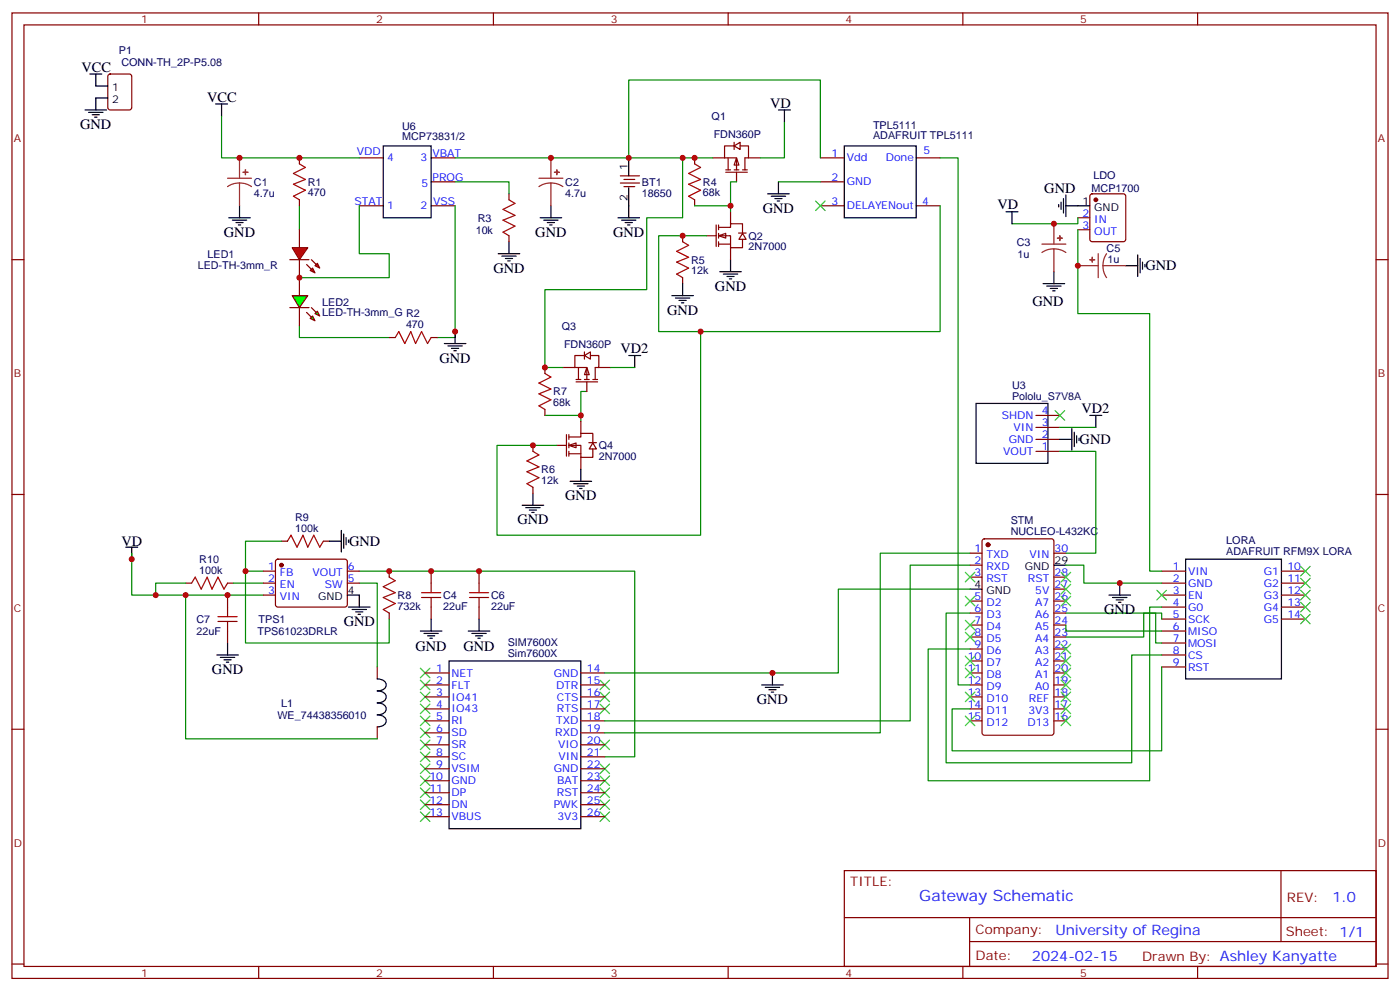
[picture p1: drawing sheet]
<svg xmlns="http://www.w3.org/2000/svg" width="412mm" height="292mm" viewBox="0 0 412 292" stroke-linecap="round" stroke-linejoin="round" font-family="sans-serif">
<g fill="none" stroke="#870000" stroke-width=".35">
<path d="M3.5 3.8h405.4v284.3h-405.4zM7.1 7.3h398.2v277.3h-398.2zM76.2 3.8v3.5M145.3 3.8v3.5M214.5 3.8v3.5M283.6 3.8v3.5M352.8 3.8v3.5M3.5 76.5h3.6M405.3 76.5h3.6M3.5 145.6h3.6M405.3 145.6h3.6M3.5 214.8h3.6"/>
<path d="M405.3 214.8h3.6M248.7 256.4h156.6v28.2h-156.6zM377.3 256.4v20.9M248.7 270.2h156.5M285.6 277.3h119.6M285.6 270.2v14.2M3.5 283.9h3.6M76.2 284.6v3.5M145.3 284.6v3.5M214.5 284.6v3.5M283.6 284.6v3.5M352.8 284.6v3.5"/>
<path d="M405.3 283.9h3.6"/>
</g>
<path d="M215.2 76.5v3.5M212 80h6.4M213.1 80.7h4.2M214.1 81.4h2.2M214.8 82.1h.7" fill="none" stroke="#000" stroke-width=".35"/>
<path d="M211.7 69.4l2.1-.7v1.4z" fill="#fff" stroke="#870000" stroke-width=".35"/>
<path d="M208.1 69.4h2.9M211 66.3v6.3M211.7 67h3.5v-1.1h3.5v2.8M211.7 69.4h3.5v3.6h3.5v-2.5M211.7 71.9h3.5M211.7 66.3v1.4M211.7 68.7v1.4M211.7 71.2v1.4M215.2 62.4v3.5M215.2 73v3.5M217.5 68.6h2.3M218.7 68.7l1.1 1.8h-2.1z" fill="none" stroke="#870000" stroke-width=".35"/>
<path d="M217 46.5l.7 2.1h-1.4z" fill="#fff" stroke="#870000" stroke-width=".35"/>
<g fill="none" stroke="#870000" stroke-width=".35">
<path d="M32 22l.5-.2h5.6l.7 .4v9.5l-.5 .6-5.8 .1-.7-.5-.1-9.4zM105.8 46.5h7.1M127 46.5h7.1M127 53.6h7.1M182.7 51.8h5.7M182.7 53.9h5.7M183.8 52.8h3.2M183.8 55h3.2M209.9 46.5h3.5M213.4 46.5h3.6v3.5M213.8 50.7h6.3M213.8 50h1.4"/>
<path d="M214.5 46.5v3.5M216.3 43l1.7-1.1v2.1zM216.3 43h-2.9v3.5M216.3 41.9v2.1M216.3 50h1.4M217 50.7v2.9M218 43h2.5v3.5h-1.1v3.5M218.7 50h1.4M220.5 46.5h3.5M241.7 46.5h7M241.7 53.6h7M269.9 46.5h7"/>
<path d="M321.3 57.3l.4-.2h9.2l.5 .2 .2 .5v12.7l-.2 .5-.5 .2h-9.2l-.5-.2-.2-.5v-12.7zM105.8 60.6h7.1M127 60.6h7.1M241.7 60.6h7M269.9 60.6h7M317.5 64.1h3.5M317.5 67.7h3.5M289.5 158.9l.5-.2h19.7l.7 .4v56.7l-.4 .7h-20l-.7-.4v-56.7zM285.8 162.9h3.5M285.8 166.4h3.5M285.8 170h3.5M285.8 177h3.5"/>
<path d="M310.4 162.9h3.6M310.4 170h3.6M310.4 177h3.6M310.4 173.5h3.6M342.2 168.2h7M342.2 171.7h7M342.2 175.3h7M342.2 178.8h7M377.5 168.2h7M377.5 171.7h7M377.5 175.3h7M377.5 178.8h7"/>
<path d="M285.8 180.6h3.5M285.8 184.1h3.5M285.8 187.6h3.5M285.8 191.1h3.5M285.8 194.7h3.5M285.8 198.2h3.5M310.4 180.6h3.6M310.4 184.1h3.6M310.4 187.6h3.6M310.4 191.1h3.6M310.4 194.7h3.6M310.4 198.2h3.6"/>
<path d="M342.2 182.3h7M342.2 185.8h7M342.2 189.4h7M342.2 192.9h7M342.2 196.4h7M377.5 182.3h7M285.8 201.7h3.5M285.8 205.2h3.5M285.8 208.8h3.5M285.8 212.3h3.5M310.4 201.7h3.6M310.4 205.2h3.6"/>
<path d="M310.4 208.8h3.6M310.4 212.3h3.6"/>
</g>
<g fill="none" stroke="#000" stroke-width=".35">
<path d="M25 32.4h6.4M26.1 33.1h4.2M26.5 21.8h3.5M27.2 33.8h2.1M27.9 34.5h.7M28.2 21.8v3.5h3.5M31.7 28.9h-3.5v3.5M63.5 30.6h3.5M65.3 30.6v3.5M112.9 43h14.1v21.1h-14.1zM185.2 46.5v5.3M185.2 55.3v8.8"/>
<path d="M248.7 43h21.2v21.1h-21.2zM312.6 59.5v2.2M313.3 58.5v4.2M314 57.4v6.4M67.4 64.1h6.3M68.4 64.8h4.3M69.5 65.5h2.1M70.2 66.3h.7M70.6 60.6v3.5M146.8 74.7h6.3M147.8 75.4h4.2M148.9 76.1h2.1"/>
<path d="M149.6 76.8h.7M149.9 71.2v3.5M159.1 64.1h6.4M160.2 64.8h4.2M161.2 65.5h2.1M161.9 66.3h.7M162.3 60.6v3.5M182 64.1h6.4M183.1 64.8h4.2M184.1 65.5h2.2M184.9 66.3h.7M311.9 60.3v.7"/>
<path d="M314 60.6h7M331.6 78.2h3.5M335.1 75.1v6.3M335.8 76.1v4.3M336.5 77.2v2.1M337.3 77.9v.7M134.1 97.6v3.6M307.3 83.5h6.3M308.3 84.2h4.3M309.4 84.9h2.1M310.1 85.7h.7M310.4 80v3.5"/>
<path d="M130.9 101.2h6.3M131.9 101.9h4.3M133 102.6h2.1M133.7 103.3h.7M285.8 173.5h3.5M310.4 166.4h3.6M326.7 175.3h6.3M327.7 176h4.3M328.8 176.7h2.1M329.5 177.4h.7M329.8 171.7v3.6M349.2 164.7h28.3v35.3h-28.3z"/>
</g>
<path d="M65.3 34.1v12.4h40.5M134.1 53.6h15.8v3.5M88.2 60.6v7.1M105.8 60.6v14.1h8.9v7.1h-26.5M134.1 60.6v38.8h-5.3M317.5 64.1v1.8h-19.4M88.2 95.9v3.5h26.5M314 166.4h5.3v5.3h22.9M314 180.6h26.4v8.8h1.8M342.2 182.3v-1.7h-5.3v7h-22.9" fill="none" stroke="#008700" stroke-width=".35"/>
<g fill="#870000" stroke="#870000" stroke-width=".35">
<circle cx="291" cy="160.4" r=".53"/>
<circle cx="322.8" cy="58.8" r=".53"/>
</g>
<g fill="none" stroke="#3c3" stroke-width=".35">
<path d="M284.3 168.6l2.9 2.8M284.3 175.6l2.9 2.8M287.2 168.6l-2.9 2.8M287.2 175.6l-2.9 2.8M312.6 175.6l2.8 2.8M312.6 172.1l2.8 2.8M312.6 168.6l2.8 2.8M315.4 168.6l-2.8 2.8M315.4 175.6l-2.8 2.8M315.4 172.1l-2.8 2.8M340.8 173.8l2.8 2.9M343.6 173.8l-2.8 2.9"/>
<path d="M383.1 170.3l2.8 2.8M383.1 173.8l2.8 2.9M383.1 177.4l2.8 2.8M385.9 170.3l-2.8 2.8M385.9 173.8l-2.8 2.9M385.9 177.4l-2.8 2.8M284.3 193.3l2.9 2.8M284.3 196.8l2.9 2.8M287.2 193.3l-2.9 2.8M287.2 196.8l-2.9 2.8M312.6 196.8l2.8 2.8M312.6 193.3l2.8 2.8"/>
<path d="M312.6 189.7l2.8 2.8M315.4 196.8l-2.8 2.8M315.4 193.3l-2.8 2.8M315.4 189.7l-2.8 2.8M284.3 203.8l2.9 2.9M284.3 210.9l2.9 2.8M287.2 203.8l-2.9 2.9M287.2 210.9l-2.9 2.8M312.6 210.9l2.8 2.8M312.6 203.8l2.8 2.9M312.6 200.3l2.8 2.8M315.4 210.9l-2.8 2.8"/>
<path d="M315.4 203.8l-2.8 2.9M315.4 200.3l-2.8 2.8"/>
</g>
<path d="M86.1 87.1h4.6l-2.5 3.5z" fill="#0f0" stroke="#870000" stroke-width=".35"/>
<path d="M85.4 90.6h5.6z" fill="#f00" stroke="#870000" stroke-width=".35"/>
<g fill="#870000" stroke="#870000" stroke-width=".35">
<path d="M91.7 90.6l1.4 1.4z"/>
<path d="M90.3 92l1.4 1.4z"/>
</g>
<g fill="#0f0" stroke="#870000" stroke-width=".35">
<path d="M92.8 92.4l.7-.7 .7 1.4z"/>
<path d="M91.4 93.8l.7-.7 .7 1.4z"/>
</g>
<path d="M88.2 81.8v5.3M88.2 90.6v5.3" fill="none" stroke="#870000" stroke-width=".35"/>
<g fill="#f00" stroke="#870000" stroke-width=".35">
<path d="M86.1 73h4.6l-2.5 3.5z"/>
<path d="M85.4 76.5h5.6z"/>
</g>
<g fill="#870000" stroke="#870000" stroke-width=".35">
<path d="M91.7 76.5l1.4 1.4z"/>
<path d="M90.3 77.9l1.4 1.4z"/>
</g>
<g fill="#f00" stroke="#870000" stroke-width=".35">
<path d="M92.8 78.2l.7-.7 .7 1.5z"/>
<path d="M91.4 79.7l.7-.7 .7 1.4z"/>
</g>
<g fill="none" stroke="#870000" stroke-width=".35">
<path d="M88.2 46.5v1.8M88.2 58.8v1.8M149.9 57.1v1.7M204.6 46.5v1.8M204.6 58.8v1.8M88.2 67.7v5.3M88.2 76.5v5.3M149.9 69.4v1.8M201.1 69.4v1.8M114.7 99.4h1.7M127 99.4h1.8M201.1 81.8v1.7"/>
<path d="M160.5 108.2v1.8M157 131.2v1.7M160.5 120.6v1.7M157 143.5v1.8"/>
</g>
<path d="M88.2 48.3l1.8 1-3.6 1.8 3.6 1.7-3.6 1.5 3.6 1.7-3.6 1.8 1.8 1M149.9 58.8l1.8 1.1-3.5 1.8 3.5 1.7-3.5 1.4 3.5 1.8-3.5 1.8 1.7 1M204.6 48.3l1.8 1-3.6 1.8 3.6 1.7-3.6 1.5 3.6 1.7-3.6 1.8 1.8 1M201.1 71.2l1.7 1-3.5 1.8 3.5 1.8-3.5 1.4 3.5 1.8-3.5 1.7 1.8 1.1M116.4 99.4l1.1-1.8 1.7 3.6 1.8-3.6 1.4 3.6 1.8-3.6 1.7 3.6 1.1-1.8M160.5 110l1.8 1.1-3.6 1.7 3.6 1.8-3.6 1.4 3.6 1.8-3.6 1.7 1.8 1.1M157 132.9l1.7 1.1-3.5 1.7 3.5 1.8-3.5 1.4 3.5 1.8-3.5 1.8 1.8 1" fill="none" stroke="#a10000" stroke-width=".35"/>
<g fill="none" stroke="#8c2424" stroke-width=".35">
<path d="M67 52.5h7.1M70.6 53.9l-1.9 .2-1.7 .9M70.6 53.9l1.8 .2 1.7 .9M70.6 46.5v6M70.6 53.9v6.7M158.7 52.5h7.1M162.3 53.9l-1.9 .2-1.7 .9M162.3 53.9l1.8 .2 1.7 .9M162.3 46.5v6M162.3 53.9v6.7M306.9 71.9h7.1M310.4 73.3l-1.8 .2-1.7 .9"/>
<path d="M310.4 73.3l1.9 .2 1.7 .9M310.4 65.9v6M310.4 73.3v6.7M317.5 78.2h6M323.5 74.7v7.1M324.9 78.2l.2 1.9 .9 1.7M324.9 78.2h6.7M326 74.7l-.9 1.7-.2 1.8"/>
</g>
<g fill="#8c2424" stroke="#8c2424" stroke-width=".35">
<path d="M71.6 50.7l1.4 .1z"/>
<path d="M72.3 50v1.4z"/>
<path d="M163.3 50.7l1.4 .1z"/>
<path d="M164 50v1.4z"/>
<path d="M311.5 70.1l1.4 .1z"/>
<path d="M312.2 69.4v1.4z"/>
<path d="M321.7 75.8l.1 1.4z"/>
<path d="M321 76.5h1.4z"/>
</g>
<path d="M231.1 35.9v10.6h-7.1M134.1 46.5h75.8M185.2 46.5v-22.9h56.5v22.9M217 53.6h-1.8v8.8M229.3 53.6h12.4M204.6 60.6h10.6M276.9 60.6v37h-82.9v-28.2h14.1M172.9 115.3h-1.8v8.8M160.5 122.3h10.6M314 184.1v1.7h28.2" fill="none" stroke="#008700" stroke-width=".35"/>
<g fill="none" stroke="#000" stroke-width=".35">
<path d="M229.3 32.4h3.5M231.1 32.4v3.5M226.1 57.1h6.4M227.2 57.8h4.2M228.2 58.5h2.2M229 59.2h.7M229.3 53.6v3.5M296.3 62.4h3.6M298.1 62.4v3.5M197.9 87.1h6.4M199 87.8h4.2M200 88.5h2.1"/>
<path d="M200.7 89.2h.7M201.1 83.5v3.6M153.8 148.8h6.4M154.9 149.5h4.2M155.9 150.2h2.1M156.6 150.9h.7M157 145.3v3.5"/>
</g>
<path d="M240.2 59.2l2.9 2.8M243.1 59.2l-2.9 2.8" fill="none" stroke="#3c3" stroke-width=".35"/>
<path d="M172.9 108.2l.7 2.1h-1.4z" fill="#fff" stroke="#870000" stroke-width=".35"/>
<g fill="none" stroke="#870000" stroke-width=".35">
<path d="M165.8 108.2h3.5M169.3 108.2h3.6v3.6M169.7 112.5h6.3M169.7 111.8h1.4M170.4 108.2v3.6M172.2 104.7l1.7-1.1v2.2zM172.2 104.7h-2.9v3.5M172.2 103.6v2.2M172.2 111.8h1.4M172.9 112.5v2.8M173.9 104.7h2.5v3.5h-1.1v3.6M174.6 111.8h1.4"/>
<path d="M176.4 108.2h3.5"/>
</g>
<path d="M167.6 131.2l2.1-.7v1.4z" fill="#fff" stroke="#870000" stroke-width=".35"/>
<g fill="none" stroke="#870000" stroke-width=".35">
<path d="M164 131.2h2.9M166.9 128v6.3M167.6 128.7h3.5v-1.1h3.5v2.9M167.6 131.2h3.5v3.5h3.5v-2.5M167.6 133.6h3.5M167.6 128v1.4M167.6 130.5v1.4M167.6 132.9v1.4M171.1 124.1v3.5M171.1 134.7v3.5M173.5 130.4h2.2M174.6 130.5l1.1 1.7h-2.1z"/>
<path d="M305.2 132.9h7M305.2 129.4h7M305.2 122.3h7M305.2 125.9h7M82.9 159.4h1.8M95.2 159.4h1.8M54.7 171.7h1.7M67 175.3v3.5M67 171.7h1.8M77.6 171.7h3.5M77.6 168.2h3.5M77.6 175.3h3.5"/>
<path d="M81.4 164.9l.4-.2h20.1l.4 .7-.1 13-.6 .4-20-.1-.5-.6v-12.7zM102.3 171.7h3.5M102.3 168.2h3.5M114.7 168.2v1.8M127 168.2v3.5M127 178.8v3.5M141.1 168.2v3.5M141.1 178.8v3.5M67 185.8v3.6M111.1 196.4v3.6M114.7 180.6v1.7M125.2 198.2h7.1"/>
<path d="M171.1 198.2h7.1M111.1 214.1v3.5M125.2 205.2h7.1M125.2 208.8h7.1M125.2 212.3h7.1M125.2 215.8h7.1M125.2 219.4h7.1M125.2 201.7h7.1M171.1 205.2h7.1M171.1 208.8h7.1M171.1 212.3h7.1M171.1 215.8h7.1"/>
<path d="M171.1 219.4h7.1M171.1 201.7h7.1M125.2 222.9h7.1M125.2 226.4h7.1M125.2 229.9h7.1M125.2 233.5h7.1M125.2 237h7.1M171.1 222.9h7.1M171.1 226.4h7.1M171.1 229.9h7.1M171.1 233.5h7.1M171.1 237h7.1"/>
<path d="M125.2 240.5h7.1M171.1 240.5h7.1"/>
</g>
<g fill="none" stroke="#000" stroke-width=".35">
<path d="M185.2 104.7h3.5M187 104.7v3.5M287.5 118.8h21.2v17.7h-21.2zM171.1 138.2v3.5M312.2 129.4h3.5M315.7 126.2v6.4M316.4 127.3v4.2M317.1 128.3v2.2M317.9 129v.8M321 122.3h3.6M322.8 122.3v3.6M97 159.4h3.5"/>
<path d="M100.5 156.2v6.4M101.2 157.3v4.2M102 158.3v2.1M102.7 159v.7M167.9 141.7h6.4M169 142.5h4.2M170 143.2h2.2M170.7 143.9h.7M37 161.1h3.6M38.8 161.1v3.6M102.3 175.3h3.5v3.5M102.7 178.8h6.3"/>
<path d="M103.7 179.5h4.2M63.9 192.9h6.3M64.9 193.6h4.2M66 194.3h2.1M66.7 195h.7M67 189.4v3.5M104.8 180.2h2.1M105.5 180.9h.7M111.1 200a2.31 2.31 0 0 1 2.7 1.7 2.13 2.13 0 0 1-2.7 1.8 2.31 2.31 0 0 1 2.7 1.7 2.13 2.13 0 0 1-2.7 1.8 2.31 2.31 0 0 1 2.7 1.8 2.13 2.13 0 0 1-2.7 1.7 2.31 2.31 0 0 1 2.7 1.8 2.13 2.13 0 0 1-2.7 1.8M123.8 185.8h6.4M124.9 186.5h4.2M125.9 187.3h2.2"/>
<path d="M126.6 188h.8M127 182.3v3.5M132.3 194.7h38.8v49.4h-38.8zM137.9 185.8h6.4M139 186.5h4.2M140.1 187.3h2.1M140.8 188h.7M141.1 182.3v3.5M227.5 198.2v3.5M224.4 201.7h6.3M225.4 202.4h4.3M226.5 203.1h2.1"/>
<path d="M227.2 203.8h.7"/>
</g>
<g fill="none" stroke="#008700" stroke-width=".35">
<path d="M201.1 46.5v17.6h-10.6v21.2h-30v22.9h5.3M276.9 46.5h5.3v155.2h3.6M317.5 67.7v24.7h21.2v75.8h3.5M206.4 97.6v60h-60v-26.4h17.6M179.9 108.2h7.1M312.2 132.9h10.6v30h-8.8M312.2 125.9h10.6M82.9 159.4h-10.6v8.8h5.3M38.8 162.9v12.4h38.8M54.7 175.3v42.3h56.4M54.7 171.7h-8.8v3.6M68.8 171.7h8.8"/>
<path d="M72.3 168.2v21.2h42.4v-7.1M105.8 171.7h5.3v24.7M105.8 168.2h81.2v54.7h-8.8M285.8 173.5h-38.9v24.7h-68.7M285.8 162.9h-26.5v52.9h-81.1M285.8 166.4h-17.7v45.9h-89.9M342.2 178.8h-3.5v51.1h-65.3v-38.8h12.4M285.8 180.6h-7.1v44h54.7v-31.7h8.8M342.2 196.4v24.7h-61.7v-12.3h5.3"/>
</g>
<g fill="none" stroke="#a10000" stroke-width=".35">
<path d="M84.7 159.4l1-1.8 1.8 3.5 1.8-3.5 1.4 3.5 1.7-3.5 1.8 3.5 1-1.7M56.4 171.7l1.1-1.7 1.8 3.5 1.7-3.5 1.4 3.5 1.8-3.5 1.8 3.5 1-1.8M67 178.8v2.8M114.7 170l1.7 1-3.5 1.8 3.5 1.8-3.5 1.4 3.5 1.7-3.5 1.8 1.8 1.1M124.2 174.6h5.6M124.2 176h5.6M127 171.7v2.9M127 176v2.8M138.3 174.6h5.6M138.3 176h5.6M141.1 171.7v2.9M141.1 176v2.8"/>
<path d="M64.2 181.6h5.6M64.2 183h5.6M67 183v2.8"/>
</g>
<circle cx="111.1" cy="200" r=".18" fill="#000"/>
<g fill="none" stroke="#3c3" stroke-width=".35">
<path d="M310.8 120.9l2.8 2.9M313.6 120.9l-2.8 2.9M383.1 166.8l2.8 2.8M385.9 166.8l-2.8 2.8M123.8 196.8l2.8 2.8M126.6 196.8l-2.8 2.8M284.3 182.7l2.9 2.8M284.3 186.2l2.9 2.8M287.2 182.7l-2.9 2.8M287.2 186.2l-2.9 2.8M383.1 180.9l2.8 2.8M385.9 180.9l-2.8 2.8"/>
<path d="M123.8 217.9l2.8 2.9M123.8 214.4l2.8 2.8M123.8 210.9l2.8 2.8M123.8 207.4l2.8 2.8M123.8 203.8l2.8 2.9M123.8 200.3l2.8 2.8M126.6 217.9l-2.8 2.9M126.6 214.4l-2.8 2.8M126.6 210.9l-2.8 2.8M126.6 207.4l-2.8 2.8M126.6 203.8l-2.8 2.9M126.6 200.3l-2.8 2.8"/>
<path d="M176.7 200.3l2.9 2.8M176.7 203.8l2.9 2.9M176.7 207.4l2.9 2.8M176.7 217.9l2.9 2.9M179.6 200.3l-2.9 2.8M179.6 203.8l-2.9 2.9M179.6 207.4l-2.9 2.8M179.6 217.9l-2.9 2.9M312.6 207.4l2.8 2.8M315.4 207.4l-2.8 2.8M123.8 239.1l2.8 2.8M123.8 235.6l2.8 2.8"/>
<path d="M123.8 232.1l2.8 2.8M123.8 228.5l2.8 2.9M123.8 225l2.8 2.8M123.8 221.5l2.8 2.8M126.6 239.1l-2.8 2.8M126.6 235.6l-2.8 2.8M126.6 232.1l-2.8 2.8M126.6 228.5l-2.8 2.9M126.6 225l-2.8 2.8M126.6 221.5l-2.8 2.8M176.7 225l2.9 2.8M176.7 228.5l2.9 2.9"/>
<path d="M176.7 232.1l2.9 2.8M176.7 235.6l2.9 2.8M176.7 239.1l2.9 2.8M179.6 225l-2.9 2.8M179.6 228.5l-2.9 2.9M179.6 232.1l-2.9 2.8M179.6 235.6l-2.9 2.8M179.6 239.1l-2.9 2.8"/>
</g>
<circle cx="82.9" cy="166.4" r=".53" fill="#870000" stroke="#870000" stroke-width=".35"/>
<g fill="#c00">
<circle cx="134.1" cy="97.6" r=".88"/>
<circle cx="88.2" cy="81.8" r=".88"/>
<circle cx="88.2" cy="46.5" r=".88"/>
<circle cx="70.6" cy="46.5" r=".88"/>
<circle cx="185.2" cy="46.5" r=".88"/>
<circle cx="162.3" cy="46.5" r=".88"/>
<circle cx="204.6" cy="46.5" r=".88"/>
<circle cx="215.2" cy="60.6" r=".88"/>
<circle cx="310.4" cy="65.9" r=".88"/>
<circle cx="201.1" cy="69.4" r=".88"/>
<circle cx="171.1" cy="122.3" r=".88"/>
<circle cx="201.1" cy="46.5" r=".88"/>
<circle cx="160.5" cy="108.2" r=".88"/>
<circle cx="206.4" cy="97.6" r=".88"/>
<circle cx="157" cy="131.2" r=".88"/>
<circle cx="329.8" cy="171.7" r=".88"/>
<circle cx="317.5" cy="78.2" r=".88"/>
<circle cx="38.8" cy="164.7" r=".88"/>
<circle cx="67" cy="175.3" r=".88"/>
<circle cx="141.1" cy="168.2" r=".88"/>
<circle cx="127" cy="168.2" r=".88"/>
<circle cx="114.7" cy="168.2" r=".88"/>
<circle cx="54.7" cy="175.3" r=".88"/>
<circle cx="45.9" cy="175.3" r=".88"/>
<circle cx="72.3" cy="168.2" r=".88"/>
<circle cx="227.5" cy="198.2" r=".88"/>
</g>
<text font-size="4.6" fill="#00f" x="270.8" y="265.4">Gateway Schematic</text>
<g font-size="4.2">
<text x="24" y="21.1">VCC</text>
<text x="61" y="29.9">VCC</text>
<text x="226.8" y="31.7">VD</text>
<text x="23.6" y="38">GND</text>
<text x="307.6" y="56.7">GND</text>
<text x="224.7" y="62.7">GND</text>
<text x="293.9" y="61.7">VD</text>
<text x="66" y="69.8">GND</text>
<text x="157.7" y="69.8">GND</text>
<text x="180.6" y="69.8">GND</text>
<text x="145.3" y="80.4">GND</text>
<text x="337.4" y="79.7">GND</text>
<text x="210.6" y="85.7">GND</text>
<text x="196.5" y="92.7">GND</text>
<text x="304.1" y="90.3">GND</text>
<text x="129.5" y="106.8">GND</text>
<text x="182.7" y="104">VD2</text>
<text x="318.6" y="121.6">VD2</text>
<text x="318" y="130.8">GND</text>
<text x="166.5" y="147.4">GND</text>
<text x="152.4" y="154.4">GND</text>
<text x="35.7" y="160.8">VD</text>
<text x="102.8" y="160.8">GND</text>
<text x="101.2" y="184.4">GND</text>
<text x="325.3" y="180.9">GND</text>
<text x="122.4" y="191.8">GND</text>
<text x="136.5" y="191.8">GND</text>
<text x="62.4" y="198.5">GND</text>
<text x="223" y="207.4">GND</text>
</g>
<g font-size="4.2" fill="#00f">
<text x="392.5" y="265.7">1.0</text>
<text x="310.9" y="275.2">University of Regina</text>
<text x="304" y="283">2024-02-15</text>
</g>
<g font-size="3.9" fill="#800">
<text x="250.5" y="261">TITLE:</text>
<text x="379.1" y="265.7">REV:</text>
<text x="287.4" y="275.2">Company:</text>
<text x="378.7" y="275.8">Sheet: 1/1</text>
<text x="287.4" y="282.9">Date:</text>
<text x="336.4" y="282.9">Drawn By: Ashley Kanyatte</text>
</g>
<g font-size="3.2" fill="#800">
<text x="41.6" y="6.8">1</text>
<text x="110.8" y="6.8">2</text>
<text x="179.9" y="6.8">3</text>
<text x="249.1" y="6.8">4</text>
<text x="318.2" y="6.8">5</text>
<text x="4.1" y="41.9">A</text>
<text x="405.9" y="41.9">A</text>
<text x="4.1" y="111.1">B</text>
<text x="405.9" y="111.1">B</text>
<text x="4.1" y="180.2">C</text>
<text x="405.9" y="180.2">C</text>
<text x="4.1" y="249.3">D</text>
<text x="405.9" y="249.3">D</text>
<text x="41.6" y="287.6">1</text>
<text x="110.8" y="287.6">2</text>
<text x="179.9" y="287.6">3</text>
<text x="249.1" y="287.6">4</text>
<text x="318.2" y="287.6">5</text>
</g>
<g font-size="3.2" fill="#000080">
<text x="35" y="15.9">P1</text>
<text x="35.8" y="19.4">CONN-TH_2P-P5.08</text>
<text x="209.6" y="35.3">Q1</text>
<text x="118.5" y="41.3">MCP73831/2</text>
<text x="118.5" y="38.2">U6</text>
<text x="210.2" y="40.6">FDN360P</text>
<text x="257.2" y="41">ADAFRUIT TPL5111</text>
<text x="257.2" y="37.9">TPL5111</text>
<text x="322.1" y="52.8">LDO</text>
<text x="74.8" y="57.9">4.7u</text>
<text x="74.8" y="54.7">C1</text>
<text x="90.7" y="57.9">470</text>
<text x="90.7" y="54.7">R1</text>
<text x="166.5" y="57.9">4.7u</text>
<text x="166.5" y="54.7">C2</text>
<text x="189.1" y="57.9">18650</text>
<text x="189.1" y="54.7">BT1</text>
<text x="207.1" y="57.9">68k</text>
<text x="207.1" y="54.7">R4</text>
<text x="321.5" y="56.5">MCP1700</text>
<text x="140.8" y="65.3">R3</text>
<text x="140.1" y="68.8">10k</text>
<text x="220.5" y="70.6">Q2</text>
<text x="61.1" y="75.9">LED1</text>
<text x="203.6" y="77.7">R5</text>
<text x="220.5" y="73.7">2N7000</text>
<text x="299.5" y="72.4">C3</text>
<text x="299.8" y="75.9">1u</text>
<text x="326" y="74.1">C5</text>
<text x="326.3" y="77.6">1u</text>
<text x="58.2" y="79.3">LED-TH-3mm_R</text>
<text x="203.6" y="80.8">12k</text>
<text x="94.9" y="93.1">LED-TH-3mm_G R2</text>
<text x="94.9" y="90">LED2</text>
<text x="119.6" y="96.6">470</text>
<text x="165.5" y="97.1">Q3</text>
<text x="166.1" y="102.4">FDN360P</text>
<text x="163" y="119.6">68k</text>
<text x="163" y="116.5">R7</text>
<text x="298.1" y="117.8">Pololu_S7V8A</text>
<text x="298.1" y="114.6">U3</text>
<text x="176.4" y="135.5">2N7000</text>
<text x="176.4" y="132.3">Q4</text>
<text x="159.5" y="142.5">12k</text>
<text x="159.5" y="139.4">R6</text>
<text x="86.9" y="153.4">R9</text>
<text x="297.7" y="154.4">STM</text>
<text x="86.9" y="156.6">100k</text>
<text x="297.7" y="157.6">NUCLEO-L432KC</text>
<text x="361.2" y="160.3">LORA</text>
<text x="58.7" y="165.8">R10</text>
<text x="361.2" y="163.5">ADAFRUIT RFM9X LORA</text>
<text x="58.7" y="168.9">100k</text>
<text x="117.1" y="179.6">732k</text>
<text x="117.1" y="176.4">R8</text>
<text x="130.5" y="179.6">22uF</text>
<text x="130.5" y="176.5">C4</text>
<text x="144.6" y="179.6">22uF</text>
<text x="144.6" y="176.5">C6</text>
<text x="57.8" y="183.5">C7</text>
<text x="76.2" y="183.5">TPS1</text>
<text x="57.9" y="187">22uF</text>
<text x="75.9" y="187">TPS61023DRLR</text>
<text x="149.6" y="190.3">SIM7600X</text>
<text x="149.6" y="193.4">Sim7600X</text>
<text x="82.8" y="208.2">L1</text>
<text x="81.7" y="211.7">WE_74438356010</text>
</g>
<g font-size="3.2">
<text x="33.1" y="26.7">1</text>
<text x="33.1" y="30.3">2</text>
<text x="184.9" y="50" transform="rotate(-90 184.9 50)">1</text>
<text x="184.9" y="59.1" transform="rotate(-90 184.9 59.1)">2</text>
<text x="318.8" y="60.3">1</text>
<text x="322.3" y="62">GND</text>
<text x="301.9" y="167.9">GND</text>
<text x="310.6" y="166.1">29</text>
<text x="287.1" y="173.1">4</text>
<text x="93.7" y="176.7">GND</text>
<text x="102.5" y="174.9">4</text>
<text x="290.6" y="174.9">GND</text>
</g>
<g font-size="3.2" fill="#00f">
<text x="105.1" y="45.8">VDD</text>
<text x="114" y="47.6">4</text>
<text x="123.8" y="47.6">3</text>
<text x="127.4" y="46.1">VBAT</text>
<text x="244.9" y="46.1">1</text>
<text x="249.4" y="47.6">Vdd</text>
<text x="260.9" y="47.6">Done</text>
<text x="272" y="45.4">5</text>
<text x="127.4" y="53.2">PROG</text>
<text x="244.9" y="53.2">2</text>
<text x="124.2" y="55">5</text>
<text x="249.4" y="54.6">GND</text>
<text x="104.4" y="60.3">STAT</text>
<text x="114" y="61.7">1</text>
<text x="123.8" y="61.7">2</text>
<text x="127.6" y="60.3">VSS</text>
<text x="244.9" y="60.3">3</text>
<text x="249.4" y="61.7">DELAYENout</text>
<text x="271.6" y="60.3">4</text>
<text x="318.8" y="63.8">2</text>
<text x="322.3" y="65.5">IN</text>
<text x="318.8" y="67.3">3</text>
<text x="322.3" y="69.1">OUT</text>
<text x="295.1" y="123.4">SHDN</text>
<text x="306.9" y="122">4</text>
<text x="306.9" y="125.5">3</text>
<text x="297.2" y="130.5">GND</text>
<text x="298.6" y="126.9">VIN</text>
<text x="306.9" y="129">2</text>
<text x="295.5" y="134">VOUT</text>
<text x="306.9" y="132.6">1</text>
<text x="78.9" y="167.9">1</text>
<text x="102.5" y="167.9">6</text>
<text x="287.1" y="162.6">1</text>
<text x="287.1" y="166.1">2</text>
<text x="290.6" y="164.3">TXD</text>
<text x="290.6" y="167.9">RXD</text>
<text x="303.3" y="164.3">VIN</text>
<text x="310.6" y="162.6">30</text>
<text x="345.5" y="167.9">1</text>
<text x="379.2" y="167.9">10</text>
<text x="78.9" y="171.4">2</text>
<text x="82.4" y="169.6">FB</text>
<text x="82.4" y="173.1">EN</text>
<text x="92.1" y="169.6">VOUT</text>
<text x="95.7" y="173.1">SW</text>
<text x="102.5" y="171.4">5</text>
<text x="287.1" y="169.6">3</text>
<text x="290.6" y="171.4">RST</text>
<text x="302.8" y="171.4">RST</text>
<text x="310.6" y="173.1">27</text>
<text x="310.6" y="169.6">28</text>
<text x="345.5" y="171.4">2</text>
<text x="350" y="169.3">VIN</text>
<text x="350" y="172.8">GND</text>
<text x="372.3" y="169.3">G1</text>
<text x="372.3" y="172.8">G2</text>
<text x="379.2" y="171.4">11</text>
<text x="78.9" y="174.9">3</text>
<text x="82.4" y="176.7">VIN</text>
<text x="287.1" y="176.7">5</text>
<text x="290.6" y="178.4">D2</text>
<text x="305" y="178.4">A7</text>
<text x="305" y="174.9">5V</text>
<text x="310.6" y="176.7">26</text>
<text x="345.5" y="174.9">3</text>
<text x="345.5" y="178.4">4</text>
<text x="350" y="176.3">EN</text>
<text x="350" y="179.8">G0</text>
<text x="372.3" y="176.3">G3</text>
<text x="372.3" y="179.8">G4</text>
<text x="379.2" y="174.9">12</text>
<text x="379.2" y="178.4">13</text>
<text x="287.1" y="180.2">6</text>
<text x="287.1" y="183.7">7</text>
<text x="290.6" y="182">D3</text>
<text x="290.6" y="185.5">D4</text>
<text x="305" y="185.5">A5</text>
<text x="305" y="182">A6</text>
<text x="310.6" y="183.7">24</text>
<text x="310.6" y="180.2">25</text>
<text x="345.5" y="182">5</text>
<text x="345.5" y="185.5">6</text>
<text x="350" y="183.4">SCK</text>
<text x="372.3" y="183.4">G5</text>
<text x="379.2" y="182">14</text>
<text x="287.1" y="187.3">8</text>
<text x="287.1" y="190.8">9</text>
<text x="290.6" y="189">D5</text>
<text x="305" y="189">A4</text>
<text x="310.6" y="190.8">22</text>
<text x="310.6" y="187.3">23</text>
<text x="345.5" y="189">7</text>
<text x="350" y="186.9">MISO</text>
<text x="350" y="190.4">MOSI</text>
<text x="128.5" y="197.8">1</text>
<text x="172.9" y="197.8">14</text>
<text x="285.1" y="194.3">10</text>
<text x="285.1" y="197.8">11</text>
<text x="290.6" y="192.5">D6</text>
<text x="290.6" y="196.1">D7</text>
<text x="305" y="196.1">A2</text>
<text x="305" y="192.5">A3</text>
<text x="310.6" y="197.8">20</text>
<text x="310.6" y="194.3">21</text>
<text x="345.5" y="192.5">8</text>
<text x="345.5" y="196.1">9</text>
<text x="350" y="194">CS</text>
<text x="350" y="197.5">RST</text>
<text x="128.5" y="201.4">2</text>
<text x="133" y="202.8">FLT</text>
<text x="133" y="199.2">NET</text>
<text x="163.1" y="199.2">GND</text>
<text x="163.8" y="202.8">DTR</text>
<text x="172.9" y="201.4">15</text>
<text x="285.1" y="201.4">12</text>
<text x="290.6" y="199.6">D8</text>
<text x="290.6" y="203.1">D9</text>
<text x="305" y="203.1">A0</text>
<text x="305" y="199.6">A1</text>
<text x="310.6" y="201.4">19</text>
<text x="128.5" y="204.9">3</text>
<text x="128.5" y="208.4">4</text>
<text x="133" y="206.3">IO41</text>
<text x="133" y="209.8">IO43</text>
<text x="164.1" y="206.3">CTS</text>
<text x="164.1" y="209.8">RTS</text>
<text x="172.9" y="208.4">17</text>
<text x="172.9" y="204.9">16</text>
<text x="285.1" y="204.9">13</text>
<text x="285.1" y="208.4">14</text>
<text x="290.6" y="206.7">D10</text>
<text x="303.1" y="206.7">REF</text>
<text x="310.6" y="208.4">17</text>
<text x="310.6" y="204.9">18</text>
<text x="128.5" y="211.9">5</text>
<text x="128.5" y="215.5">6</text>
<text x="133" y="213.4">RI</text>
<text x="163.8" y="213.4">TXD</text>
<text x="172.9" y="215.5">19</text>
<text x="172.9" y="211.9">18</text>
<text x="285.1" y="211.9">15</text>
<text x="290.6" y="210.2">D11</text>
<text x="290.6" y="213.7">D12</text>
<text x="302.7" y="213.7">D13</text>
<text x="302.9" y="210.2">3V3</text>
<text x="310.6" y="211.9">16</text>
<text x="128.5" y="219">7</text>
<text x="133" y="216.9">SD</text>
<text x="133" y="220.4">SR</text>
<text x="163.6" y="216.9">RXD</text>
<text x="164.4" y="220.4">VIO</text>
<text x="172.9" y="219">20</text>
<text x="128.5" y="222.5">8</text>
<text x="128.5" y="226.1">9</text>
<text x="133" y="223.9">SC</text>
<text x="133" y="227.5">VSIM</text>
<text x="163.1" y="227.5">GND</text>
<text x="164.5" y="223.9">VIN</text>
<text x="172.9" y="226.1">22</text>
<text x="172.9" y="222.5">21</text>
<text x="126.5" y="229.6">10</text>
<text x="126.5" y="233.1">11</text>
<text x="133" y="231">GND</text>
<text x="164.1" y="231">BAT</text>
<text x="172.9" y="233.1">24</text>
<text x="172.9" y="229.6">23</text>
<text x="126.5" y="236.6">12</text>
<text x="133" y="234.5">DP</text>
<text x="133" y="238.1">DN</text>
<text x="163.1" y="238.1">PWK</text>
<text x="164.1" y="234.5">RST</text>
<text x="172.9" y="236.6">25</text>
<text x="126.5" y="240.2">13</text>
<text x="133" y="241.6">VBUS</text>
<text x="164.2" y="241.6">3V3</text>
<text x="172.9" y="240.2">26</text>
</g>
</svg>
